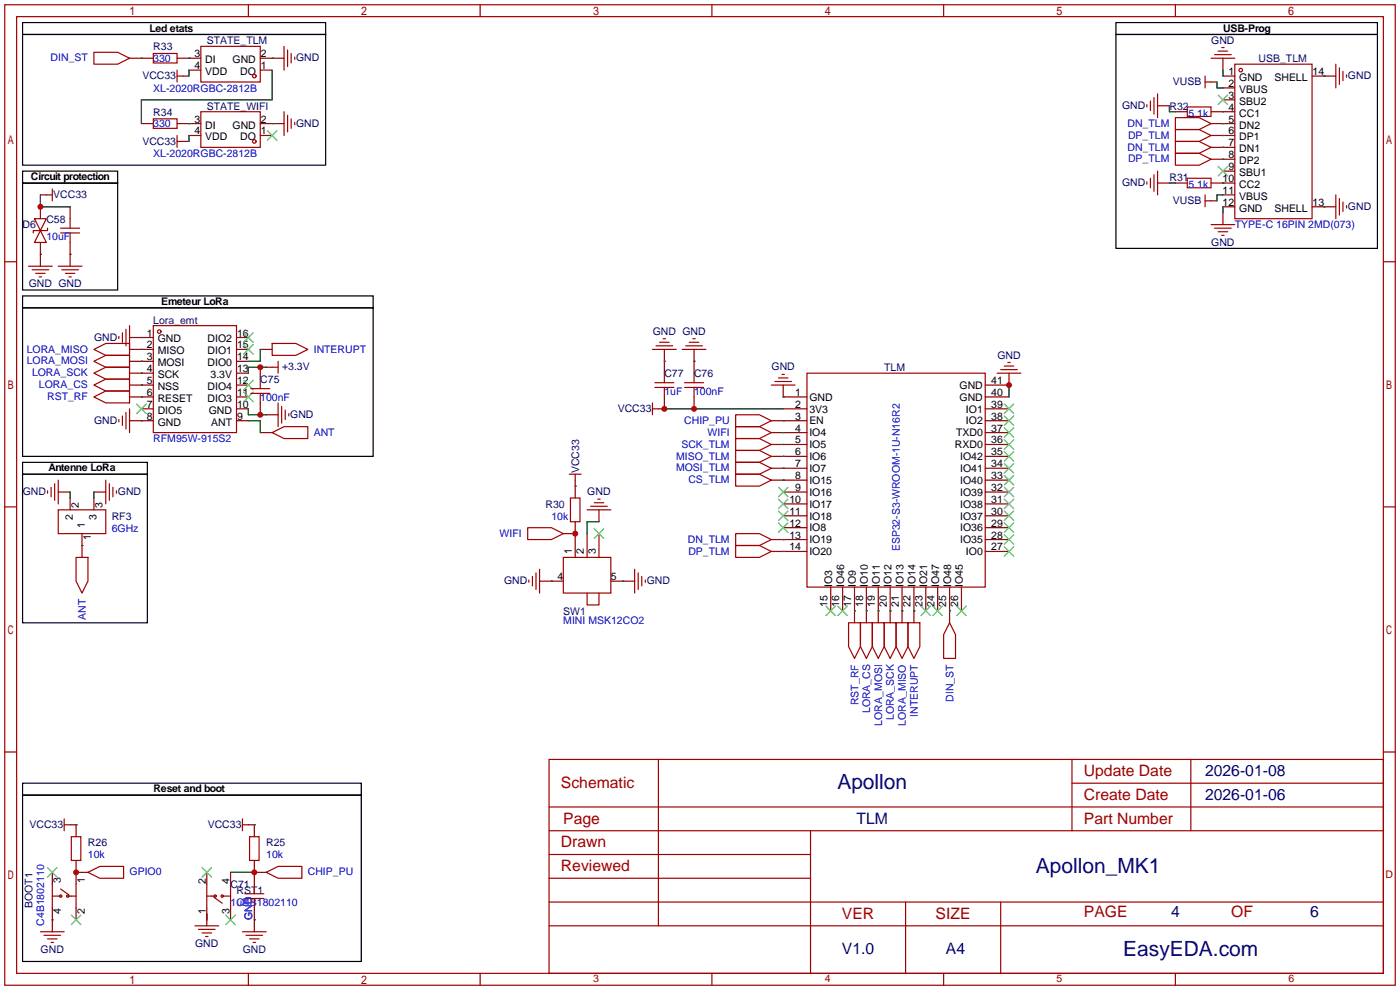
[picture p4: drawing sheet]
<svg xmlns="http://www.w3.org/2000/svg" width="299mm" height="212mm" viewBox="0 0 299 212" stroke-linecap="round" stroke-linejoin="round" font-family="sans-serif">
<g fill="none" stroke="#a10000" stroke-width=".25">
<path d="M1 1h297.2v209.6h-297.2zM3.6 3.6h292.1v204.4h-292.1zM20.1 11.2h5l2.6 1.2-2.6 1.3h-5zM32.8 11.4h5v2.1h-5zM37.8 15v2.5M37.8 16.3h1.3M42.9 9.9h12.7v7.6h-12.7zM53.1 1v2.6M60.7 9.9v5.1M61.5 10.7v3.5M62.2 11.4v2.1M63 12.2v.5"/>
<path d="M102.6 1v2.6M152.1 1v2.6M201.7 1v2.6M251.2 1v2.6M257.6 16.3v2.5M257.6 17.5h1.2M258.8 12.4h5.1M259.6 11.7h3.5M260.3 10.9h2.1M261.1 10.2h.5M263.9 13.7h16.5v33h-16.5zM285.5 13.7v5.1"/>
<path d="M286.3 14.5v3.5M287 15.2v2.1M287.8 16v.5M32.8 25.4h5v2h-5zM37.8 29v2.5M37.8 30.2h1.3M42.9 23.9h12.7v7.6h-12.7zM60.7 23.9v5.1M61.5 24.6v3.6M62.2 25.4v2M63 26.2v.5M245.1 22.4v.5"/>
<path d="M245.1 38.9v.5M245.9 21.6v2M245.9 38.1v2M246.6 20.8v3.6M246.6 37.3v3.6M247.4 20.1v5M247.4 36.6v5.1M251.2 25.1h5.1l2.5 1.3-2.5 1.3h-5.1zM251.2 30.2h5.1l2.5 1.3-2.5 1.3h-5.1zM251.2 27.7h5.1l2.5 1.3-2.5 1.2h-5.1zM251.2 32.8h5.1l2.5 1.2-2.5 1.3h-5.1zM253.7 38.1h5.1v2h-5.1z"/>
<path d="M253.7 22.9h5.1v2h-5.1zM1 55.9h2.6M6.1 56.9h5.1M6.9 57.7h3.5M7.4 46.7h2.5l-1.3 2.6zM7.6 58.4h2.1M8.4 59.2h.5M8.6 49.3l1.3 2.5h-2.5zM9.9 41.7h1.3M10.2 48.8v.5h-3.1v.5M11.2 40.4v2.5M12.4 56.9h5.1"/>
<path d="M13 48.8h4M13 49.8h4M13.2 57.7h3.6M14 58.4h2M14.7 59.2h.5M15 46.7v2.1M15 49.8v2M257.6 41.7v2.5M257.6 42.9h1.2M258.8 48h5.1M259.6 48.8h3.5M260.3 49.5h2.1"/>
<path d="M261.1 50.3h.5M285.5 41.7v5M286.3 42.4v3.6M287 43.2v2M287.8 43.9v.5M295.7 55.9h2.5M20.1 74.7l2.5-1.3h5.1v2.5h-5.1zM20.1 77.2l2.5-1.3h5.1v2.6h-5.1zM20.1 79.8l2.5-1.3h5.1v2.5h-5.1zM25.4 71.9v.5M26.2 71.1v2.1M26.9 70.4v3.5"/>
<path d="M27.7 69.6v5.1M32.8 69.6h17.7v22.9h-17.7zM58.2 73.4h5l2.6 1.3-2.6 1.2h-5zM58.2 78.5h1.2M59.4 77.2v2.6M139.4 74.7h5.1M140.2 73.9h3.6M141 73.2h2M141.7 72.4h.5M142 79.8v2M145.8 74.7h5.1M146.6 73.9h3.5"/>
<path d="M147.3 73.2h2.1M148.1 72.4h.5M148.3 79.8v2M172.5 79.8h38.1v45.7h-38.1zM213.1 79.8h5.1M213.9 79h3.5M214.6 78.2h2.1M215.4 77.5h.5M20.1 84.8l2.5-1.2h5.1v2.5h-5.1zM20.1 82.3l2.5-1.3h5.1v2.6h-5.1zM25.4 89.7v.5M26.2 88.9v2"/>
<path d="M26.9 88.1v3.6M27.7 87.4v5.1M53.6 84.1h4.1M53.6 83.1h4.1M55.6 81v2.1M55.6 84.1v2M58.2 92.5l2.5-1.3h5.1v2.5h-5.1zM59.4 86.1v5.1M60.2 86.9v3.5M61 87.6v2.1M61.7 88.4v.5M139.4 86.1v2.5"/>
<path d="M139.4 87.4h1.3M140 82.8h4M140 81.8h4M142 82.8v2M146.3 82.8h4.1M146.3 81.8h4.1M148.3 82.8v2M157.2 91.2h5.1l2.5 1.3-2.5 1.2h-5.1zM157.2 88.6h5.1l2.5 1.3-2.5 1.3h-5.1zM157.2 96.3h5.1l2.5 1.2-2.5 1.3h-5.1zM157.2 98.8h5.1l2.5 1.3-2.5 1.2h-5.1zM157.2 93.7h5.1l2.5 1.3-2.5 1.3h-5.1z"/>
<path d="M164.8 82.3h5.1M165.6 81.5h3.6M166.4 80.8h2M167.1 80h.5M1 108.3h2.6M10.2 104.9v.5M10.9 104.1v2.1M11.7 103.4v3.5M12.4 109h10.2v5h-10.2zM12.4 102.6v5.1M16.3 119.1h2.5v5.1l-1.3 2.5-1.2-2.5zM22.6 102.6v5.1"/>
<path d="M23.4 103.4v3.5M24.1 104.1v2.1M24.9 104.9v.5M112.8 112.8h5.1l2.5 1.2-2.5 1.3h-5.1zM120.4 119.1h10.2v7.6h-10.2zM121.7 101.3h2.5M121.9 106.4h2.1v5.1h-2.1zM122.9 101.3v1.3M125.5 109h5.1M126.2 108.2h3.6M127 107.4h2M127.8 106.7h.5"/>
<path d="M157.2 114h5.1l2.5 1.3-2.5 1.3h-5.1zM157.2 116.6h5.1l2.5 1.3-2.5 1.2h-5.1zM157.2 101.3h5.1l2.5 1.3-2.5 1.3h-5.1zM295.7 108.3h2.5M113 124v.5M113.8 123.2v2M114.6 122.4v3.6M115.3 121.7v5M125.5 126.7v2.6h2.5v-2.6M135.6 121.7v5M136.4 122.4v3.6M137.2 123.2v2"/>
<path d="M137.9 124v.5M181.4 133.1h2.5v5.1l-1.3 2.5-1.2-2.5zM183.9 133.1h2.5v5.1l-1.2 2.5-1.3-2.5zM186.4 133.1h2.6v5.1l-1.3 2.5-1.3-2.5zM189 133.1h2.5v5.1l-1.3 2.5-1.2-2.5zM191.5 133.1h2.6v5.1l-1.3 2.5-1.3-2.5zM194.1 133.1h2.5v5.1l-1.3 2.5-1.2-2.5zM202.9 133.1l1.3 2.5v5.1h-2.5v-5.1zM1 160.7h2.6M13.7 176.3h1.3M13.7 175v2.5M15.2 178.8h2.1v5.1h-2.1z"/>
<path d="M51.8 175v2.5M51.8 176.3h1.3M53.3 178.8h2.1v5.1h-2.1zM117.3 162.3h178.4v45.7h-178.4zM117.3 177.5h178.4M117.3 172.5h178.4M140.7 162.3v35.6M173.2 177.5v30.5M229.1 162.3v15.2M229.1 167.4h66.6M254.5 162.3v15.2M295.7 160.7h2.5"/>
<path d="M8.6 199.1h5.1M9.4 199.9h3.6M11.2 191.5h1.8M11.2 189v5.1M13 190l1.7 1.3M14.5 191.5h1.8M16.3 189v5.1M18.8 186.4l2.5-1.2h5.1v2.5h-5.1zM41.7 197.9h5M42.4 198.6h3.6M43.2 199.4h2M44.2 191.5h1.8"/>
<path d="M44.2 189v5.1M45.7 191.8l1.8 1.2M47.5 191.5h1.8M49.3 189v5.1M51.8 199.1h5.1M52.3 191h4.1M52.3 192h4.1M52.6 199.9h3.5M54.4 189v2M54.4 192v2.1M56.9 186.4l2.5-1.2h5.1v2.5h-5.1zM117.3 182.6h55.9"/>
<path d="M117.3 197.9h178.4M117.3 192.8h178.4M117.3 187.7h55.9M193.5 192.8v15.2M213.9 192.8v15.2M10.2 200.7h2M10.9 201.4h.5M43.9 200.2h.5M53.1 208v2.6M53.3 200.7h2.1M54.1 201.4h.5M102.6 208v2.6"/>
<path d="M152.1 208v2.6M201.7 208v2.6M251.2 208v2.6"/>
<circle cx="54.4" cy="16.3" r=".38"/>
<circle cx="265.2" cy="15" r=".38"/>
<circle cx="54.4" cy="30.2" r=".38"/>
<circle cx="34" cy="70.9" r=".38"/>
<circle cx="13" cy="191.5" r=".25"/>
<circle cx="14.5" cy="191.5" r=".25"/>
<circle cx="46" cy="191.5" r=".25"/>
<circle cx="47.5" cy="191.5" r=".25"/>
</g>
<g fill="none" stroke="#008700" stroke-width=".25">
<path d="M30.2 12.4h.1M40.4 12.4h.1M40.4 15v1.3M58.2 12.4h.1M58.2 15v6.3h-28v5.1M260.1 17.5v1.3h1.3M261.4 15v1.3M283 16.3h.1M40.4 26.4h.1M40.4 29v1.2M58.2 26.4h.1M249.9 39.1h1.3"/>
<path d="M249.9 22.6v1.3h1.3M261.4 26.4h.1M261.4 39.1h.1M261.4 23.9h.1M261.4 31.5h.1M261.4 29h.1M261.4 34h.1M8.6 54.4h.1M8.6 41.7v2.5h6.4M15 54.4h.1M261.4 44.2v1.3M261.4 41.7h-1.3v1.2"/>
<path d="M283 44.2h.1M30.2 72.1h.1M30.2 74.7h.1M30.2 77.2h.1M30.2 79.8h.1M55.6 74.7v2.5h-2.5M56.9 78.5h-3.8v1.3M142 77.2h.1M148.3 77.2h.1M30.2 89.9h.1M30.2 84.8h.1M30.2 82.3h.1"/>
<path d="M53.1 89.9h2.5v2.6M53.1 87.4v1.2h3.8M142 87.4h25.4M167.4 92.5h.1M167.4 89.9h.1M167.4 84.8h.1M167.4 95h.1M167.4 97.5h.1M215.6 82.3v2.5M15 105.2v1.2M17.5 116.6h.1M20.1 105.2v1.2"/>
<path d="M122.9 114h.1M122.9 103.9h.1M128 111.5h-2.5v2.5M167.4 115.3h.1M167.4 117.9h.1M167.4 100.1h.1M167.4 102.6h.1M117.9 124.2h.1M133.1 124.2h.1M182.6 130.6h.1M185.2 130.6h.1M187.7 130.6h.1"/>
<path d="M190.2 130.6h.1M192.8 130.6h.1M195.3 130.6h.1M202.9 130.6h.1M16.3 176.3h.1M54.4 176.3h.1M11.2 196.6h.1M16.3 186.4h.1M44.2 195.3v1.3M49.3 186.4h5.1M54.4 196.6h.1"/>
</g>
<path d="M4.8 7.4h64.8v27.9h-64.8zM4.8 4.8h64.8v2.6h-64.8zM238.5 7.4h55.9v45.7h-55.9zM238.5 4.8h55.9v2.6h-55.9zM4.8 36.6h20.3v2.5h-20.3zM4.8 39.1h20.3v22.9h-20.3zM4.8 65.8h75v31.7h-75zM4.8 63.2h75v2.6h-75zM4.8 98.8h26.7v2.5h-26.7zM4.8 101.3h26.7v31.8h-26.7zM4.8 167.4h72.4v2.5h-72.4zM4.8 169.9h72.4v35.6h-72.4z" fill="none" stroke="#000" stroke-width=".25"/>
<g fill="none" stroke="#870000" stroke-width=".25">
<path d="M27.7 12.4h5.1M37.8 12.4h5.1M39.1 16.3h1.3M40.4 15h2.5M55.6 15h2.6M55.6 12.4h5.1M258.8 17.5h1.3M261.4 16.3h2.5M261.4 18.8h2.5M261.4 12.4v2.6M280.4 16.3h5.1M30.2 26.4h2.6"/>
<path d="M37.8 26.4h5.1M39.1 30.2h1.3M40.4 29h2.5M55.6 26.4h5.1M55.6 29h2.6M247.4 39.1h2.5M247.4 22.6h2.5M251.2 23.9h2.5M251.2 39.1h2.5M258.8 23.9h5.1M258.8 26.4h5.1M258.8 29h5.1"/>
<path d="M258.8 31.5h5.1M258.8 34h5.1M258.8 39.1h5.1M261.4 21.3h2.5M261.4 36.6h2.5M8.6 44.2v2.5M8.6 51.8v5.1M8.6 41.7h1.3M15 44.2v2.5M15 51.8v5.1M258.8 42.9h1.3M261.4 41.7h2.5"/>
<path d="M261.4 44.2h2.5M261.4 45.5v2.5M280.4 44.2h5.1M27.7 72.1h5.1M27.7 74.7h5.1M27.7 77.2h5.1M27.7 79.8h5.1M50.5 72.1h2.6M50.5 74.7h2.6M50.5 77.2h2.6M50.5 79.8h2.6M55.6 74.7h2.6"/>
<path d="M55.6 78.5v2.5M56.9 78.5h1.3M142 74.7v5.1M148.3 74.7v5.1M215.6 79.8v2.5h-5M27.7 82.3h5.1M27.7 84.8h5.1M27.7 89.9h5.1M30.2 87.4h2.6M50.5 82.3h2.6M50.5 84.8h2.6M50.5 87.4h2.6"/>
<path d="M50.5 89.9h2.6M55.6 92.5h2.6M55.6 86.1v2.5M56.9 88.6h2.5M142 84.8v2.6h-1.3M148.3 84.8v2.6M164.8 89.9h7.7M164.8 92.5h7.7M164.8 95h7.7M164.8 97.5h7.7M167.4 82.3v2.5h5.1M167.4 87.4h5.1"/>
<path d="M210.6 84.8h5M210.6 87.4h5M210.6 89.9h5M210.6 92.5h5M210.6 95h5M210.6 97.5h5M12.4 105.2h2.6M15 106.4v2.6M17.5 114v5.1M20.1 105.2h2.5M20.1 106.4v2.6M120.4 114h2.5"/>
<path d="M122.9 102.6v3.8M122.9 111.5v7.6M125.5 114v5.1M128 109v2.5M128 114v5.1M164.8 100.1h7.7M164.8 102.6h7.7M164.8 115.3h7.7M164.8 117.9h7.7M167.4 105.2h5.1M167.4 107.7h5.1M167.4 110.2h5.1"/>
<path d="M167.4 112.8h5.1M210.6 105.2h5M210.6 100.1h5M210.6 102.6h5M210.6 107.7h5M210.6 110.2h5M210.6 112.8h5M210.6 115.3h5M210.6 117.9h5M115.3 124.2h5.1M130.6 124.2h5M177.5 125.5v5.1"/>
<path d="M180.1 125.5v5.1M182.6 125.5v7.6M185.2 125.5v7.6M187.7 125.5v7.6M190.2 125.5v7.6M192.8 125.5v7.6M195.3 125.5v7.6M197.9 125.5v5.1M200.4 125.5v5.1M202.9 125.5v7.6M205.5 125.5v5.1M15 176.3h1.3v2.5"/>
<path d="M53.1 176.3h1.3v2.5M11.2 186.4v2.6M11.2 194.1v5M16.3 183.9v5.1M16.3 194.1v2.5M16.3 186.4h2.5M44.2 186.4v2.6M44.2 194.1v3.8M49.3 186.4v2.6M49.3 194.1v2.5M54.4 186.4h2.5M54.4 183.9v5.1"/>
<path d="M54.4 194.1v5"/>
</g>
<g fill="none" stroke="#3c3" stroke-width=".25">
<path d="M57.1 27.9l2.1 2.1M59.2 27.9l-2.1 2.1M260.3 20.3l2.1 2.1M260.3 35.6l2.1 2M262.4 20.3l-2.1 2.1M262.4 35.6l-2.1 2M52.1 73.7l2 2M52.1 71.1l2 2.1M54.1 73.7l-2 2M54.1 71.1l-2 2.1M29.2 86.4l2 2M31.2 86.4l-2 2"/>
<path d="M52.1 83.8l2 2.1M52.1 81.3l2 2M54.1 83.8l-2 2.1M54.1 81.3l-2 2M214.6 86.4l2.1 2M214.6 88.9l2.1 2M214.6 91.4l2.1 2.1M214.6 94l2.1 2M214.6 96.5l2.1 2.1M214.6 99.1l2.1 2M216.7 86.4l-2.1 2M216.7 88.9l-2.1 2"/>
<path d="M216.7 91.4l-2.1 2.1M216.7 94l-2.1 2M216.7 96.5l-2.1 2.1M216.7 99.1l-2.1 2M127 113l2 2.1M129 113l-2 2.1M166.4 104.1l2 2.1M166.4 106.7l2 2M166.4 109.2l2 2.1M166.4 111.8l2 2M168.4 104.1l-2 2.1M168.4 106.7l-2 2"/>
<path d="M168.4 109.2l-2 2.1M168.4 111.8l-2 2M214.6 101.6l2.1 2M214.6 104.1l2.1 2.1M214.6 106.7l2.1 2M214.6 109.2l2.1 2.1M214.6 111.8l2.1 2M214.6 114.3l2.1 2M214.6 116.8l2.1 2.1M216.7 101.6l-2.1 2M216.7 104.1l-2.1 2.1M216.7 106.7l-2.1 2"/>
<path d="M216.7 109.2l-2.1 2.1M216.7 111.8l-2.1 2M216.7 114.3l-2.1 2M216.7 116.8l-2.1 2.1M176.5 129.5l2.1 2.1M178.6 129.5l-2.1 2.1M179.1 129.5l2 2.1M181.1 129.5l-2 2.1M196.8 129.5l2.1 2.1M198.9 129.5l-2.1 2.1M199.4 129.5l2 2.1M201.4 129.5l-2 2.1"/>
<path d="M204.5 129.5l2 2.1M206.5 129.5l-2 2.1M10.2 185.4l2 2.1M12.2 185.4l-2 2.1M15.2 195.6l2.1 2M17.3 195.6l-2.1 2M43.2 185.4l2 2.1M45.2 185.4l-2 2.1M48.3 195.6l2 2M50.3 195.6l-2 2"/>
</g>
<g fill="#c00">
<circle cx="16.3" cy="186.4" r=".63"/>
<circle cx="8.6" cy="44.2" r=".63"/>
<circle cx="54.4" cy="186.4" r=".63"/>
<circle cx="122.9" cy="114" r=".63"/>
<circle cx="55.6" cy="78.5" r=".63"/>
<circle cx="55.6" cy="88.6" r=".63"/>
<circle cx="215.6" cy="82.3" r=".63"/>
<circle cx="148.3" cy="87.4" r=".63"/>
<circle cx="142" cy="87.4" r=".63"/>
</g>
<g font-size="4.5" fill="#000080">
<text x="179" y="168.7">Apollon</text>
<text x="221.4" y="186.5">Apollon_MK1</text>
<text x="240.1" y="204.3">EasyEDA.com</text>
</g>
<g font-size="3.4" fill="#a00000">
<text x="231.6" y="165.9">Update Date</text>
<text x="119.9" y="168.4">Schematic</text>
<text x="231.6" y="170.9">Create Date</text>
<text x="120.4" y="176">Page</text>
<text x="231.6" y="176">Part Number</text>
<text x="119.9" y="181.1">Drawn</text>
<text x="119.9" y="186.2">Reviewed</text>
<text x="179.9" y="196.3">VER</text>
<text x="200" y="196.3">SIZE</text>
<text x="231.6" y="196.1">PAGE</text>
<text x="263.1" y="196.1">OF</text>
</g>
<g font-size="3.4" fill="#000080">
<text x="257.6" y="165.9">2026-01-08</text>
<text x="257.6" y="170.9">2026-01-06</text>
<text x="183.1" y="176">TLM</text>
<text x="250.3" y="196.1">4</text>
<text x="280" y="196.1">6</text>
<text x="179.9" y="204">V1.0</text>
<text x="202.2" y="204">A4</text>
</g>
<g font-size="2.2">
<text x="32" y="6.8">Led etats</text>
<text x="261.4" y="6.8">USB-Prog</text>
<text x="41.6" y="12.2">3</text>
<text x="41.6" y="14.8">4</text>
<text x="43.9" y="13.5">DI</text>
<text x="43.9" y="16">VDD</text>
<text x="49.7" y="13.5">GND</text>
<text x="51.3" y="16">DO</text>
<text x="55.8" y="14.8">1</text>
<text x="55.8" y="12.2">2</text>
<text x="262.5" y="16">1</text>
<text x="264.8" y="17.3">GND</text>
<text x="272.4" y="17.3">SHELL</text>
<text x="280.5" y="16">14</text>
<text x="262.5" y="18.6">2</text>
<text x="262.5" y="21.1">3</text>
<text x="262.5" y="23.7">4</text>
<text x="264.8" y="19.9">VBUS</text>
<text x="264.8" y="22.4">SBU2</text>
<text x="41.6" y="26.2">3</text>
<text x="41.6" y="28.7">4</text>
<text x="43.9" y="27.5">DI</text>
<text x="49.7" y="27.5">GND</text>
<text x="55.8" y="28.7">1</text>
<text x="55.8" y="26.2">2</text>
<text x="262.5" y="26.2">5</text>
<text x="262.5" y="28.7">6</text>
<text x="264.8" y="24.9">CC1</text>
<text x="264.8" y="27.5">DN2</text>
<text x="43.9" y="30">VDD</text>
<text x="51.3" y="30">DO</text>
<text x="262.5" y="31.3">7</text>
<text x="262.5" y="33.8">8</text>
<text x="264.8" y="30">DP1</text>
<text x="264.8" y="32.6">DN1</text>
<text x="264.8" y="35.1">DP2</text>
<text x="6.6" y="38.5">Circuit protection</text>
<text x="261.3" y="38.9">10</text>
<text x="261.3" y="41.4">11</text>
<text x="262.5" y="36.4">9</text>
<text x="264.8" y="37.6">SBU1</text>
<text x="264.8" y="40.2">CC2</text>
<text x="261.3" y="44">12</text>
<text x="264.8" y="42.7">VBUS</text>
<text x="264.8" y="45.3">GND</text>
<text x="272.4" y="45.3">SHELL</text>
<text x="280.5" y="44">13</text>
<text x="34.4" y="65.2">Emeteur LoRa</text>
<text x="31.4" y="71.9">1</text>
<text x="50.7" y="71.9">16</text>
<text x="31.4" y="74.5">2</text>
<text x="31.4" y="77">3</text>
<text x="33.7" y="73.2">GND</text>
<text x="33.7" y="75.7">MISO</text>
<text x="44.4" y="75.7">DIO1</text>
<text x="44.4" y="73.2">DIO2</text>
<text x="50.7" y="77">14</text>
<text x="50.7" y="74.5">15</text>
<text x="31.4" y="79.5">4</text>
<text x="31.4" y="82.1">5</text>
<text x="33.7" y="78.3">MOSI</text>
<text x="33.7" y="80.8">SCK</text>
<text x="33.7" y="83.4">NSS</text>
<text x="44.4" y="83.4">DIO4</text>
<text x="44.4" y="78.3">DIO0</text>
<text x="45" y="80.8">3.3V</text>
<text x="50.7" y="82.1">12</text>
<text x="50.7" y="79.5">13</text>
<text x="205.1" y="83.1">GND</text>
<text x="211.8" y="82.1">41</text>
<text x="31.4" y="84.6">6</text>
<text x="31.4" y="87.2">7</text>
<text x="31.4" y="89.7">8</text>
<text x="33.7" y="85.9">RESET</text>
<text x="33.7" y="88.4">DIO5</text>
<text x="44.4" y="85.9">DIO3</text>
<text x="44.6" y="88.4">GND</text>
<text x="50.7" y="89.7">9</text>
<text x="50.7" y="87.2">10</text>
<text x="50.7" y="84.6">11</text>
<text x="170" y="84.6">1</text>
<text x="170" y="87.2">2</text>
<text x="170" y="89.7">3</text>
<text x="173" y="85.6">GND</text>
<text x="173" y="88.2">3V3</text>
<text x="205.1" y="85.6">GND</text>
<text x="206.4" y="88.2">IO1</text>
<text x="211.8" y="84.6">40</text>
<text x="211.8" y="87.2">39</text>
<text x="211.8" y="89.7">38</text>
<text x="33.7" y="91">GND</text>
<text x="45.1" y="91">ANT</text>
<text x="170" y="92.2">4</text>
<text x="170" y="94.8">5</text>
<text x="173" y="90.7">EN</text>
<text x="173" y="93.3">IO4</text>
<text x="173" y="95.8">IO5</text>
<text x="204.1" y="95.8">RXD0</text>
<text x="204.3" y="93.3">TXD0</text>
<text x="206.4" y="90.7">IO2</text>
<text x="211.8" y="92.2">37</text>
<text x="211.8" y="94.8">36</text>
<text x="10.4" y="100.7">Antenne LoRa</text>
<text x="170" y="97.3">6</text>
<text x="170" y="99.9">7</text>
<text x="173" y="98.3">IO6</text>
<text x="173" y="100.9">IO7</text>
<text x="205.2" y="98.3">IO42</text>
<text x="205.2" y="100.9">IO41</text>
<text x="211.8" y="97.3">35</text>
<text x="211.8" y="99.9">34</text>
<text x="168.7" y="107.5">10</text>
<text x="170" y="102.4">8</text>
<text x="170" y="104.9">9</text>
<text x="173" y="103.4">IO15</text>
<text x="173" y="106">IO16</text>
<text x="205.2" y="103.4">IO40</text>
<text x="205.2" y="106">IO39</text>
<text x="211.8" y="102.4">33</text>
<text x="211.8" y="104.9">32</text>
<text x="211.8" y="107.5">31</text>
<text x="15.6" y="111.2" transform="rotate(-90 15.6 111.2)">2</text>
<text x="16.8" y="108.5" transform="rotate(-90 16.8 108.5)">2</text>
<text x="18.1" y="112.8" transform="rotate(-90 18.1 112.8)">1</text>
<text x="20.7" y="111.2" transform="rotate(-90 20.7 111.2)">3</text>
<text x="21.9" y="108.5" transform="rotate(-90 21.9 108.5)">3</text>
<text x="168.7" y="110">11</text>
<text x="168.7" y="112.6">12</text>
<text x="173" y="108.5">IO17</text>
<text x="173" y="111">IO18</text>
<text x="173" y="113.6">IO8</text>
<text x="205.2" y="108.5">IO38</text>
<text x="205.2" y="111">IO37</text>
<text x="205.2" y="113.6">IO36</text>
<text x="211.8" y="110">30</text>
<text x="211.8" y="112.6">29</text>
<text x="19.4" y="115.4" transform="rotate(-90 19.4 115.4)">1</text>
<text x="122.2" y="118.3" transform="rotate(-90 122.2 118.3)">1</text>
<text x="124.8" y="118.3" transform="rotate(-90 124.8 118.3)">2</text>
<text x="127.3" y="118.3" transform="rotate(-90 127.3 118.3)">3</text>
<text x="168.7" y="115.1">13</text>
<text x="168.7" y="117.6">14</text>
<text x="173" y="116.1">IO19</text>
<text x="173" y="118.7">IO20</text>
<text x="205.2" y="116.1">IO35</text>
<text x="206.4" y="118.7">IO0</text>
<text x="211.8" y="115.1">28</text>
<text x="211.8" y="117.6">27</text>
<text x="119.2" y="124">4</text>
<text x="130.6" y="124">5</text>
<text x="177.9" y="125.5" transform="rotate(-90 177.9 125.5)">IO3</text>
<text x="180.4" y="125.5" transform="rotate(-90 180.4 125.5)">IO46</text>
<text x="182.9" y="125.5" transform="rotate(-90 182.9 125.5)">IO9</text>
<text x="185.5" y="125.5" transform="rotate(-90 185.5 125.5)">IO10</text>
<text x="188" y="125.5" transform="rotate(-90 188 125.5)">IO11</text>
<text x="190.6" y="125.5" transform="rotate(-90 190.6 125.5)">IO12</text>
<text x="193.1" y="125.5" transform="rotate(-90 193.1 125.5)">IO13</text>
<text x="195.6" y="125.5" transform="rotate(-90 195.6 125.5)">IO14</text>
<text x="198.2" y="125.5" transform="rotate(-90 198.2 125.5)">IO21</text>
<text x="200.7" y="125.5" transform="rotate(-90 200.7 125.5)">IO47</text>
<text x="203.3" y="125.5" transform="rotate(-90 203.3 125.5)">IO48</text>
<text x="205.8" y="125.5" transform="rotate(-90 205.8 125.5)">IO45</text>
<text x="176.8" y="129.7" transform="rotate(-90 176.8 129.7)">15</text>
<text x="179.4" y="129.7" transform="rotate(-90 179.4 129.7)">16</text>
<text x="181.9" y="129.7" transform="rotate(-90 181.9 129.7)">17</text>
<text x="184.5" y="129.7" transform="rotate(-90 184.5 129.7)">18</text>
<text x="187" y="129.7" transform="rotate(-90 187 129.7)">19</text>
<text x="189.5" y="129.7" transform="rotate(-90 189.5 129.7)">20</text>
<text x="192.1" y="129.7" transform="rotate(-90 192.1 129.7)">21</text>
<text x="194.6" y="129.7" transform="rotate(-90 194.6 129.7)">22</text>
<text x="197.2" y="129.7" transform="rotate(-90 197.2 129.7)">23</text>
<text x="199.7" y="129.7" transform="rotate(-90 199.7 129.7)">24</text>
<text x="202.2" y="129.7" transform="rotate(-90 202.2 129.7)">25</text>
<text x="204.8" y="129.7" transform="rotate(-90 204.8 129.7)">26</text>
<text x="32.8" y="169.3">Reset and boot</text>
<text x="13" y="188.7" transform="rotate(-90 13 188.7)">3</text>
<text x="18.1" y="188.7" transform="rotate(-90 18.1 188.7)">1</text>
<text x="44" y="189" transform="rotate(-90 44 189)">2</text>
<text x="49.1" y="189" transform="rotate(-90 49.1 189)">4</text>
<text x="13" y="195.3" transform="rotate(-90 13 195.3)">4</text>
<text x="18.1" y="195.3" transform="rotate(-90 18.1 195.3)">2</text>
<text x="44" y="195.3" transform="rotate(-90 44 195.3)">1</text>
<text x="49.1" y="195.3" transform="rotate(-90 49.1 195.3)">3</text>
</g>
<g font-size="2.2" fill="#000080">
<text x="32.8" y="10.7">R33</text>
<text x="44.2" y="9.5">STATE_TLM</text>
<text x="258.9" y="9.3">GND</text>
<text x="30.4" y="16.9">VCC33</text>
<text x="63.3" y="13.1">GND</text>
<text x="269" y="13.3">USB_TLM</text>
<text x="288.1" y="16.9">GND</text>
<text x="44.2" y="23.4">STATE_WIFI</text>
<text x="239.8" y="23.3">GND</text>
<text x="249.9" y="23.4">R32</text>
<text x="250.7" y="18.2">VUSB</text>
<text x="32.8" y="24.7">R34</text>
<text x="63.3" y="27.1">GND</text>
<text x="30.4" y="30.9">VCC33</text>
<text x="239.8" y="39.8">GND</text>
<text x="249.9" y="38.7">R31</text>
<text x="9.9" y="47.6">C58</text>
<text x="11.4" y="42.3">VCC33</text>
<text x="250.7" y="43.6">VUSB</text>
<text x="288.1" y="44.9">GND</text>
<text x="4.8" y="48.8">D6</text>
<text x="258.9" y="52.5">GND</text>
<text x="6.1" y="61.4">GND GND</text>
<text x="32.8" y="69.1">Lora_emt</text>
<text x="139.5" y="71.5">GND GND</text>
<text x="20.1" y="72.8">GND</text>
<text x="213.2" y="76.6">GND</text>
<text x="55.6" y="81.8">C75</text>
<text x="60.3" y="79.2">+3.3V</text>
<text x="142" y="80.6">C77</text>
<text x="148.3" y="80.6">C76</text>
<text x="164.9" y="79.2">GND</text>
<text x="189" y="79.3">TLM</text>
<text x="62" y="89.3">GND</text>
<text x="132" y="88">VCC33</text>
<text x="20.1" y="90.6">GND</text>
<text x="123.8" y="101.1" transform="rotate(-90 123.8 101.1)">VCC33</text>
<text x="4.9" y="105.8">GND</text>
<text x="25.2" y="105.8">GND</text>
<text x="125.5" y="105.8">GND</text>
<text x="23.9" y="111.1">RF3</text>
<text x="116.6" y="108.5">R30</text>
<text x="107.7" y="124.9">GND</text>
<text x="138.2" y="124.9">GND</text>
<text x="120.4" y="131.4">SW1</text>
<text x="6.3" y="176.9">VCC33</text>
<text x="44.4" y="176.9">VCC33</text>
<text x="18.8" y="180.9">R26</text>
<text x="56.9" y="180.9">R25</text>
<text x="49.3" y="189.8">C71</text>
<text x="50.5" y="191.1">RST1</text>
<text x="6.9" y="194.1" transform="rotate(-90 6.9 194.1)">BOOT1</text>
<text x="8.7" y="203.6">GND</text>
<text x="41.7" y="202.3">GND</text>
<text x="51.9" y="203.6">GND</text>
</g>
<g font-size="2.2" fill="#00f">
<text x="10.8" y="13.1">DIN_ST</text>
<text x="32.8" y="13.3">330</text>
<text x="32.8" y="19.6">XL-2020RGBC-2812B</text>
<text x="32.8" y="27.2">330</text>
<text x="241" y="27.1">DN_TLM</text>
<text x="241.1" y="29.6">DP_TLM</text>
<text x="254" y="25">5.1k</text>
<text x="32.8" y="33.6">XL-2020RGBC-2812B</text>
<text x="241" y="32.2">DN_TLM</text>
<text x="241.1" y="34.7">DP_TLM</text>
<text x="254" y="40.2">5.1k</text>
<text x="9.9" y="51.4">10uF</text>
<text x="263.9" y="48.8">TYPE-C 16PIN 2MD(073)</text>
<text x="5.7" y="75.3">LORA_MISO</text>
<text x="5.7" y="77.9">LORA_MOSI</text>
<text x="67.1" y="75.3">INTERUPT</text>
<text x="6.8" y="80.4">LORA_SCK</text>
<text x="8.3" y="83">LORA_CS</text>
<text x="10.1" y="85.5">RST_RF</text>
<text x="55.6" y="85.7">100nF</text>
<text x="142" y="84.4">1uF</text>
<text x="148.3" y="84.4">100nF</text>
<text x="32.8" y="94.5">RFM95W-915S2</text>
<text x="67.1" y="93.1">ANT</text>
<text x="145.6" y="95.7">SCK_TLM</text>
<text x="146.2" y="90.6">CHIP_PU</text>
<text x="151.2" y="93.1">WIFI</text>
<text x="144.5" y="98.2">MISO_TLM</text>
<text x="144.5" y="100.7">MOSI_TLM</text>
<text x="147.1" y="103.3">CS_TLM</text>
<text x="23.9" y="113.6">6GHz</text>
<text x="117.9" y="111.1">10k</text>
<text x="106.8" y="114.7">WIFI</text>
<text x="147" y="116">DN_TLM</text>
<text x="147.1" y="118.5">DP_TLM</text>
<text x="192.3" y="117.9" transform="rotate(-90 192.3 117.9)">ESP32-S3-WROOM-1U-N16R2</text>
<text x="18.3" y="132.5" transform="rotate(-90 18.3 132.5)">ANT</text>
<text x="120.4" y="133.4">MINI MSK12CO2</text>
<text x="203.8" y="150" transform="rotate(-90 203.8 150)">DIN_ST</text>
<text x="183.4" y="150.7" transform="rotate(-90 183.4 150.7)">RST_RF</text>
<text x="186" y="152.4" transform="rotate(-90 186 152.4)">LORA_CS</text>
<text x="188.5" y="155.1" transform="rotate(-90 188.5 155.1)">LORA_MOSI</text>
<text x="191.1" y="153.9" transform="rotate(-90 191.1 153.9)">LORA_SCK</text>
<text x="193.6" y="155.1" transform="rotate(-90 193.6 155.1)">LORA_MISO</text>
<text x="196.1" y="153.2" transform="rotate(-90 196.1 153.2)">INTERUPT</text>
<text x="18.8" y="183.4">10k</text>
<text x="56.9" y="183.4">10k</text>
<text x="27.7" y="187.1">GPIO0</text>
<text x="65.8" y="187.1">CHIP_PU</text>
<text x="9.5" y="197.9" transform="rotate(-90 9.5 197.9)">C4B1802110</text>
<text x="49.3" y="193.6">1uF</text>
<text x="50.5" y="193.6">C4B1802110</text>
<text x="53.9" y="196.6" transform="rotate(-90 53.9 196.6)">GND</text>
</g>
<g font-size="2.2" fill="#a00000">
<text x="296.1" y="187.6">D</text>
<text x="126.8" y="210">3</text>
<text x="176.3" y="210">4</text>
<text x="225.8" y="210">5</text>
<text x="275.3" y="210">6</text>
</g>
</svg>
